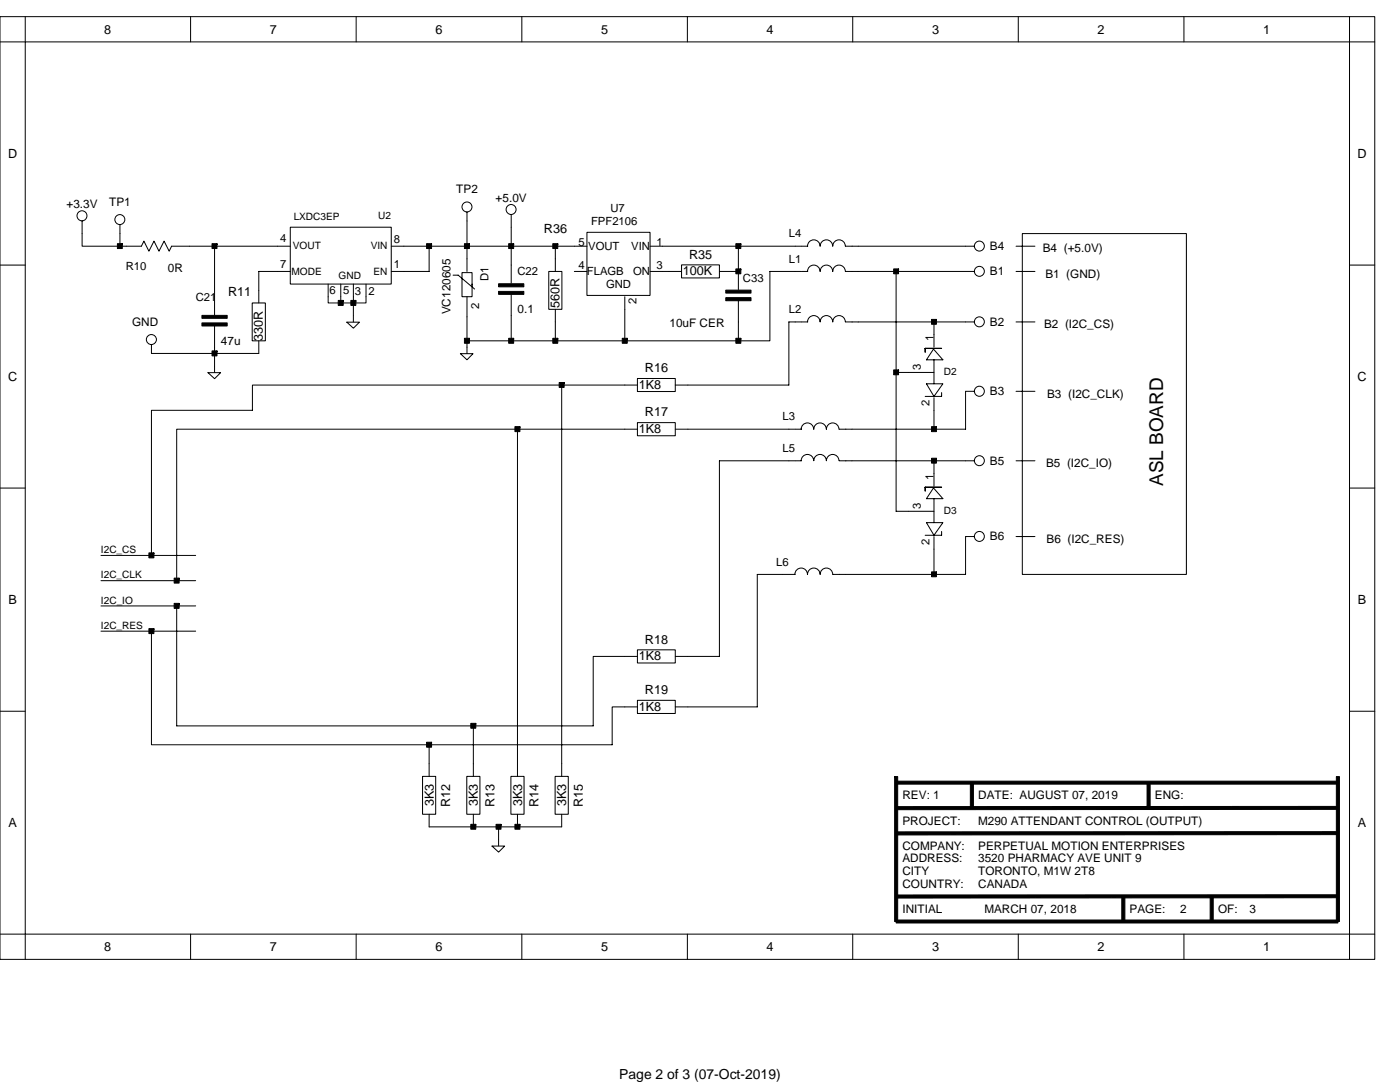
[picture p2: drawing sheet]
<svg xmlns="http://www.w3.org/2000/svg" width="279mm" height="216mm" viewBox="0 0 279 216" stroke-linecap="round" stroke-linejoin="round" font-family="sans-serif">
<g fill="none" stroke="#000" stroke-width=".2">
<path d="M0 3.3h274.4v188.1h-274.4zM5 8.4h264.3v178h-264.3zM5 3.3v5.1h-5M38 3.3v5.1M71.1 3.3v5.1M104.1 3.3v5.1M137.2 3.3v5.1M170.2 3.3v5.1M203.2 3.3v5.1M236.3 3.3v5.1M269.3 3.3v5.1h5.1M0 52.9h5"/>
<path d="M16.4 44.1v5h11.8l.5-1 1 2 1-2 1 2 1-2 1.1 2 .4-1h23.7M23.9 44.8v4.3M42.8 49.1v13.7M57.9 45.3h20.2v11.4h-20.2zM57.9 54.2h-6.3v6.3M65.5 56.7v3.8h7.5v-3.8M68 56.7v3.8M70.5 56.7v7.5M78.1 49.1h39M85.6 49.1v5.1h-7.5M90.4 54.9h1l3.3 2.8M92.2 54.4h2v4.8h-2z"/>
<path d="M93.2 42.3v11.9M93.2 59.2v11.3M94.2 56.7h.1M102 42.8v13.7M102 58.7v9.3M109.5 54.2h2.6v7.5h-2.6zM110.8 49.1v5.1M114.6 54.2h2.5M117.1 46.4h12.6v12.5h-12.6zM124.7 59.2v8.8M129.7 54.2h6.3M129.7 49.1h31.5"/>
<path d="M136 52.9h7.6v2.6h-7.6zM143.6 54.2h3.8M147.4 49.1v8.7M147.4 59.9v8.1M161.2 54.1a1.25 1.25 0 0 1 1.2-1.2 1.25 1.25 0 0 1 1.3 1.2M161.2 49.1a1.25 1.25 0 0 1 1.2-1.2 1.25 1.25 0 0 1 1.3 1.2M161.2 54.2h-7.6v13.8h-60.4M163.7 54.1a1.25 1.25 0 0 1 1.2-1.2 1.25 1.25 0 0 1 1.3 1.2 1.26 1.26 0 0 1 1.2-1.2 1.26 1.26 0 0 1 1.3 1.2M163.7 49.1a1.25 1.25 0 0 1 1.2-1.2 1.25 1.25 0 0 1 1.3 1.2 1.26 1.26 0 0 1 1.2-1.2 1.26 1.26 0 0 1 1.3 1.2M168.8 54.2h25.7M168.8 49.1h25.7M178.8 54.2v47.8h7.6"/>
<path d="M202.8 54.2h3.7M202.8 49.1h3.7M204 46.6h32.8v68h-32.8zM269.3 52.9h5.1M41.5 74.4h2.5l-1.2 1.2zM42.8 65v9.3M50.3 60.5h2.7v7.5h-2.7zM51.6 68v2.5h-21.4v-1.7M69.2 64.3h2.5l-1.2 1.2zM91.9 70.6h2.5l-1.2 1.2zM110.8 61.7v6.3M112.1 76.8v78.1"/>
<path d="M127.2 75.5h7.6v2.6h-7.6zM127.2 76.8h-76.8v5.1h-20.2v28.9M161.2 64.2a1.25 1.25 0 0 1 1.2-1.2 1.25 1.25 0 0 1 1.3 1.2M161.2 64.2h-3.8v12.6h-22.6M163.7 64.2a1.25 1.25 0 0 1 1.2-1.2 1.25 1.25 0 0 1 1.3 1.2 1.26 1.26 0 0 1 1.2-1.2 1.26 1.26 0 0 1 1.3 1.2M168.8 64.2h25.7M178.8 74.3h7.6M184.9 76.6h3.3l-1.8 2.5zM186.4 64.2v5.1M186.4 71.8v4.8M186.4 79.4v6.2M186.4 69.5l-1.5 2.3h3.3l-1.8-2"/>
<path d="M187.9 69.5h-3.3v.8M187.9 78.3v.8h-3.3M194.5 78.1h-1.8v7.5h-25.2M202.8 64.2h3.7M202.8 78.1h3.7M0 97.4h5M103.3 85.6v69.3M127.2 84.3h7.6v2.7h-7.6zM127.2 85.6h-91.9v30.3M134.8 85.6h23.9M158.7 91.9h-15.1v39.1h-8.8M158.7 85.6h1.3"/>
<path d="M158.7 91.9h1.3M159.9 91.9a1.25 1.25 0 0 1 1.2-1.2 1.25 1.25 0 0 1 1.3 1.2 1.26 1.26 0 0 1 1.3-1.2 1.26 1.26 0 0 1 1.2 1.2M159.9 85.6a1.25 1.25 0 0 1 1.2-1.2 1.25 1.25 0 0 1 1.3 1.2 1.26 1.26 0 0 1 1.3-1.2 1.26 1.26 0 0 1 1.2 1.2M164.9 91.9a1.25 1.25 0 0 1 1.3-1.2 1.25 1.25 0 0 1 1.2 1.2M164.9 85.6a1.25 1.25 0 0 1 1.3-1.2 1.25 1.25 0 0 1 1.2 1.2M167.5 91.9h27M186.4 91.9v5.1M186.4 99.5v4.8M186.4 97.2l-1.5 2.3h3.3l-1.8-2M187.9 97.2h-3.3v.8M202.8 91.9h3.7M269.3 97.4h5.1"/>
<path d="M20.2 110.8h18.9M20.2 115.9h18.9M158.6 114.6a1.25 1.25 0 0 1 1.3-1.3 1.25 1.25 0 0 1 1.2 1.3 1.26 1.26 0 0 1 1.3-1.3 1.26 1.26 0 0 1 1.3 1.3M158.7 114.6h-7.6v26.5h-16.3M163.7 114.6a1.25 1.25 0 0 1 1.2-1.3 1.25 1.25 0 0 1 1.3 1.3M184.9 104.3h3.3l-1.8 2.5zM186.4 107.1v7.5M187.9 106v.8h-3.3M194.5 107.1h-1.8v7.5h-26.5M202.8 107.1h3.7M20.2 120.9h18.9M20.2 125.9h18.9"/>
<path d="M30.2 125.9v22.7h92v-7.5h5M35.3 120.9v23.9h83.1v-13.8h8.8M127.2 129.7h7.6v2.6h-7.6zM127.2 139.7h7.6v2.7h-7.6zM0 141.9h5M84.3 154.9h2.7v7.6h-2.7zM85.6 148.6v6.3M93.2 154.9h2.6v7.6h-2.6zM94.5 144.8v10.1M102 154.9h2.6v7.6h-2.6zM110.8 154.9h2.6v7.6h-2.6zM269.3 141.9h5.1"/>
<path d="M85.6 162.5v2.5h26.5v-2.5M94.5 162.5v2.5M98.2 168.8h2.5l-1.2 1.2zM99.5 165v3.8M103.3 162.5v2.5M0 186.4h5v5M38 186.4v5M71.1 186.4v5M104.1 186.4v5M137.2 186.4v5M170.2 186.4v5M203.2 186.4v5"/>
<path d="M236.3 186.4v5M274.4 186.4h-5.1v5"/>
<circle cx="16.4" cy="43.1" r="1"/>
<circle cx="23.9" cy="43.8" r=".99"/>
<circle cx="93.2" cy="41.3" r=".99"/>
<circle cx="102" cy="41.8" r=".99"/>
<circle cx="195.5" cy="49.1" r=".99"/>
<circle cx="195.5" cy="54.1" r=".99"/>
<circle cx="30.2" cy="67.8" r="1"/>
<circle cx="195.4" cy="78.1" r="1"/>
<circle cx="195.5" cy="64.2" r=".99"/>
<circle cx="195.5" cy="91.9" r=".99"/>
<circle cx="195.5" cy="107" r=".99"/>
</g>
<g fill="#000" stroke="#000" stroke-width=".2">
<path d="M23.4 48.6v1h1v-1z" fill-rule="evenodd"/>
<path d="M42.3 48.6v1h1v-1z" fill-rule="evenodd"/>
<path d="M85.1 48.6v1h1v-1z" fill-rule="evenodd"/>
<path d="M92.7 48.6v1h1v-1z" fill-rule="evenodd"/>
<path d="M99.5 56.6h5v.6h-5z" fill-rule="evenodd"/>
<path d="M99.5 58.1h5v.6h-5z" fill-rule="evenodd"/>
<path d="M101.5 48.6v1h1v-1z" fill-rule="evenodd"/>
<path d="M110.3 48.6v1h1v-1z" fill-rule="evenodd"/>
<path d="M146.9 48.6v1h.9v-1z" fill-rule="evenodd"/>
<path d="M146.9 53.7v.9h.9v-.9z" fill-rule="evenodd"/>
<path d="M144.8 57.9h5.1v.6h-5.1z" fill-rule="evenodd"/>
<path d="M178.4 53.7v.9h.9v-.9z" fill-rule="evenodd"/>
<path d="M40.3 62.9h5v.6h-5z" fill-rule="evenodd"/>
<path d="M40.3 64.4h5v.6h-5z" fill-rule="evenodd"/>
<path d="M42.3 70v1h1v-1z" fill-rule="evenodd"/>
<path d="M67.5 59.9v1h1v-1z" fill-rule="evenodd"/>
<path d="M70 59.9v1h1v-1z" fill-rule="evenodd"/>
<path d="M92.7 67.5v1h1v-1z" fill-rule="evenodd"/>
<path d="M101.5 67.5v1h1v-1z" fill-rule="evenodd"/>
<path d="M110.3 67.5v1h1v-1z" fill-rule="evenodd"/>
<path d="M111.6 76.3v1h1v-1z" fill-rule="evenodd"/>
<path d="M124.2 67.5v1h1v-1z" fill-rule="evenodd"/>
<path d="M146.9 67.5v1h.9v-1z" fill-rule="evenodd"/>
<path d="M144.8 59.4h5.1v.6h-5.1z" fill-rule="evenodd"/>
<path d="M178.4 73.8v1h.9v-1z" fill-rule="evenodd"/>
<path d="M185.9 63.7v1h1v-1z" fill-rule="evenodd"/>
<path d="M102.8 85.1v1h1v-1z" fill-rule="evenodd"/>
<path d="M185.9 91.4v1h1v-1z" fill-rule="evenodd"/>
<path d="M185.9 85.1v1h1v-1z" fill-rule="evenodd"/>
<path d="M29.7 110.3v1h1v-1z" fill-rule="evenodd"/>
<path d="M34.8 115.4v1h1v-1z" fill-rule="evenodd"/>
<path d="M185.9 114.1v1h1v-1z" fill-rule="evenodd"/>
<path d="M29.7 125.4v1h1v-1z" fill-rule="evenodd"/>
<path d="M34.8 120.4v1h1v-1z" fill-rule="evenodd"/>
<path d="M85.1 148.1v1h1v-1z" fill-rule="evenodd"/>
<path d="M94 144.3v1h1v-1z" fill-rule="evenodd"/>
<path d="M266.7 155v28.9h.6v-28.9z" fill-rule="evenodd"/>
<path d="M178.8 155.9h88.2v.6h-88.2z" fill-rule="evenodd"/>
<path d="M94 164.5v1h1v-1z" fill-rule="evenodd"/>
<path d="M99 164.5v1h1v-1z" fill-rule="evenodd"/>
<path d="M102.8 164.5v1h1v-1z" fill-rule="evenodd"/>
<path d="M178.8 178.6l88.2-.1v.6l-88.2 .1z" fill-rule="evenodd"/>
<path d="M178.8 166l88.2-.1v.6l-88.2 .1z" fill-rule="evenodd"/>
<path d="M178.8 161l88.2-.1v.6l-88.2 .1z" fill-rule="evenodd"/>
<path d="M193.7 156.2h.6v5.1h-.6z" fill-rule="evenodd"/>
<path d="M228.9 156.2h.6v5.1h-.6z" fill-rule="evenodd"/>
<path d="M178.5 155h.7v28.9h-.7z" fill-rule="evenodd"/>
<path d="M178.8 183.6h88.2v.6h-88.2z" fill-rule="evenodd"/>
<path d="M223.9 178.9h.6v5h-.6z" fill-rule="evenodd"/>
<path d="M241.5 178.9h.6v5h-.6z" fill-rule="evenodd"/>
</g>
<text font-size="3.8" x="232.1" y="97" transform="rotate(-90 232.1 97)">ASL BOARD</text>
<text font-size="2.8" x="123.6" y="215.3">Page 2 of 3 (07-Oct-2019)</text>
<g font-size="2.5">
<text x="20.8" y="6.7">8</text>
<text x="53.9" y="6.7">7</text>
<text x="86.9" y="6.7">6</text>
<text x="120" y="6.7">5</text>
<text x="153" y="6.7">4</text>
<text x="186" y="6.7">3</text>
<text x="219.1" y="6.7">2</text>
<text x="252.1" y="6.7">1</text>
<text x="1.6" y="31.5">D</text>
<text x="270.9" y="31.5">D</text>
<text x="108.6" y="46.6">R36</text>
<text x="137.5" y="51.6">R35</text>
<text x="45.5" y="59.2">R11</text>
<text x="136.3" y="54.9">100K</text>
<text x="111.7" y="61.5" transform="rotate(-90 111.7 61.5)">560R</text>
<text x="52.5" y="68" transform="rotate(-90 52.5 68)">330R</text>
<text x="1.6" y="76">C</text>
<text x="127.5" y="77.6">1K8</text>
<text x="128.7" y="74.3">R16</text>
<text x="270.9" y="76">C</text>
<text x="128.7" y="83.1">R17</text>
<text x="127.5" y="86.4">1K8</text>
<text x="1.7" y="120.5">B</text>
<text x="271" y="120.5">B</text>
<text x="127.5" y="131.7">1K8</text>
<text x="128.7" y="128.4">R18</text>
<text x="127.5" y="141.8">1K8</text>
<text x="128.7" y="138.5">R19</text>
<text x="86.6" y="160.9" transform="rotate(-90 86.6 160.9)">3K3</text>
<text x="89.8" y="161" transform="rotate(-90 89.8 161)">R12</text>
<text x="95.4" y="160.9" transform="rotate(-90 95.4 160.9)">3K3</text>
<text x="98.7" y="161" transform="rotate(-90 98.7 161)">R13</text>
<text x="104.2" y="160.9" transform="rotate(-90 104.2 160.9)">3K3</text>
<text x="107.5" y="161" transform="rotate(-90 107.5 161)">R14</text>
<text x="113" y="160.9" transform="rotate(-90 113 160.9)">3K3</text>
<text x="116.3" y="161" transform="rotate(-90 116.3 161)">R15</text>
<text x="1.7" y="165">A</text>
<text x="271" y="165">A</text>
<text x="20.8" y="189.8">8</text>
<text x="53.9" y="189.8">7</text>
<text x="86.9" y="189.8">6</text>
<text x="120" y="189.8">5</text>
<text x="153" y="189.8">4</text>
<text x="186" y="189.8">3</text>
<text x="219.1" y="189.8">2</text>
<text x="252.1" y="189.8">1</text>
</g>
<g font-size="2.3">
<text x="13.3" y="41.6">+3.3V</text>
<text x="21.8" y="41.1">TP1</text>
<text x="91" y="38.6">TP2</text>
<text x="98.9" y="40.3">+5.0V</text>
<text x="118" y="44.9">FPF2106</text>
<text x="121.8" y="42.3">U7</text>
<text x="157.4" y="47.4">L4</text>
<text x="25.1" y="53.8">R10</text>
<text x="55.9" y="48.3">4</text>
<text x="55.9" y="53.4">7</text>
<text x="78.6" y="53.4">1</text>
<text x="78.6" y="48.5">8</text>
<text x="115.4" y="53.7">4</text>
<text x="115.4" y="49">5</text>
<text x="117.4" y="49.9">VOUT</text>
<text x="126" y="49.9">VIN</text>
<text x="131" y="49">1</text>
<text x="131" y="53.7">3</text>
<text x="157.4" y="52.4">L1</text>
<text x="197.5" y="49.9">B4</text>
<text x="208.1" y="50.4">B4 (+5.0V)</text>
<text x="33.5" y="54.3">0R</text>
<text x="39.1" y="60">C21</text>
<text x="65.8" y="58.7">6</text>
<text x="68.5" y="58.7">5</text>
<text x="70.8" y="58.9">3</text>
<text x="73.6" y="58.9">2</text>
<text x="97.5" y="56.1" transform="rotate(-90 97.5 56.1)">D1</text>
<text x="103.3" y="54.9">C22</text>
<text x="117.1" y="54.9">FLAGB</text>
<text x="120.9" y="57.4">GND</text>
<text x="126.4" y="54.9">ON</text>
<text x="148.3" y="56.2">C33</text>
<text x="197.5" y="54.9">B1</text>
<text x="208.6" y="55.4">B1 (GND)</text>
<text x="26.4" y="65">GND</text>
<text x="89.9" y="62.7" transform="rotate(-90 89.9 62.7)">VC120605</text>
<text x="95.7" y="61.7" transform="rotate(-90 95.7 61.7)">2</text>
<text x="103.3" y="62.5">0.1</text>
<text x="127" y="60.7" transform="rotate(-90 127 60.7)">2</text>
<text x="133.6" y="65.3">10uF CER</text>
<text x="157.4" y="62.5">L2</text>
<text x="197.5" y="65">B2</text>
<text x="208.4" y="65.5">B2 (I2C_CS)</text>
<text x="44.1" y="68.9">47u</text>
<text x="186.3" y="68" transform="rotate(-90 186.3 68)">1</text>
<text x="183.7" y="73.8" transform="rotate(-90 183.7 73.8)">3</text>
<text x="156.2" y="83.9">L3</text>
<text x="185.5" y="81.1" transform="rotate(-90 185.5 81.1)">2</text>
<text x="197.5" y="78.9">B3</text>
<text x="209" y="79.3">B3 (I2C_CLK)</text>
<text x="156.2" y="90.2">L5</text>
<text x="186.3" y="95.7" transform="rotate(-90 186.3 95.7)">1</text>
<text x="197.5" y="92.7">B5</text>
<text x="208.8" y="93.2">B5 (I2C_IO)</text>
<text x="183.7" y="101.5" transform="rotate(-90 183.7 101.5)">3</text>
<text x="197.5" y="107.8">B6</text>
<text x="154.9" y="112.9">L6</text>
<text x="185.5" y="108.8" transform="rotate(-90 185.5 108.8)">2</text>
<text x="208.9" y="108.3">B6 (I2C_RES)</text>
<text x="180.1" y="159.5">REV: 1</text>
<text x="195.2" y="159.5">DATE: AUGUST 07, 2019</text>
<text x="230.5" y="159.5">ENG:</text>
<text x="180.1" y="164.5">PROJECT:</text>
<text x="195.2" y="164.5">M290 ATTENDANT CONTROL (OUTPUT)</text>
<text x="180.1" y="169.6">COMPANY:</text>
<text x="180.1" y="172.1">ADDRESS:</text>
<text x="195.2" y="169.6">PERPETUAL MOTION ENTERPRISES</text>
<text x="195.2" y="172.1">3520 PHARMACY AVE UNIT 9</text>
<text x="180.1" y="177.1">COUNTRY:</text>
<text x="180.1" y="174.6">CITY</text>
<text x="195.2" y="174.6">TORONTO, M1W 2T8</text>
<text x="195.2" y="177.1">CANADA</text>
<text x="180.1" y="182.2">INITIAL</text>
<text x="196.5" y="182.2">MARCH 07, 2018</text>
<text x="225.4" y="182.2">PAGE:</text>
<text x="235.5" y="182.2">2</text>
<text x="243.1" y="182.2">OF:</text>
<text x="249.4" y="182.2">3</text>
</g>
<g font-size="2">
<text x="58.6" y="43.9">LXDC3EP</text>
<text x="75.5" y="43.6">U2</text>
<text x="58.4" y="49.7">VOUT</text>
<text x="74" y="49.8">VIN</text>
<text x="58.2" y="54.8">MODE</text>
<text x="67.6" y="55.6">GND</text>
<text x="74.5" y="54.8">EN</text>
<text x="188.4" y="74.9">D2</text>
<text x="188.4" y="102.6">D3</text>
<text x="20.2" y="110.4">I2C_CS</text>
<text x="20.2" y="115.4">I2C_CLK</text>
<text x="20.2" y="120.5">I2C_IO</text>
<text x="20.2" y="125.5">I2C_RES</text>
</g>
</svg>
